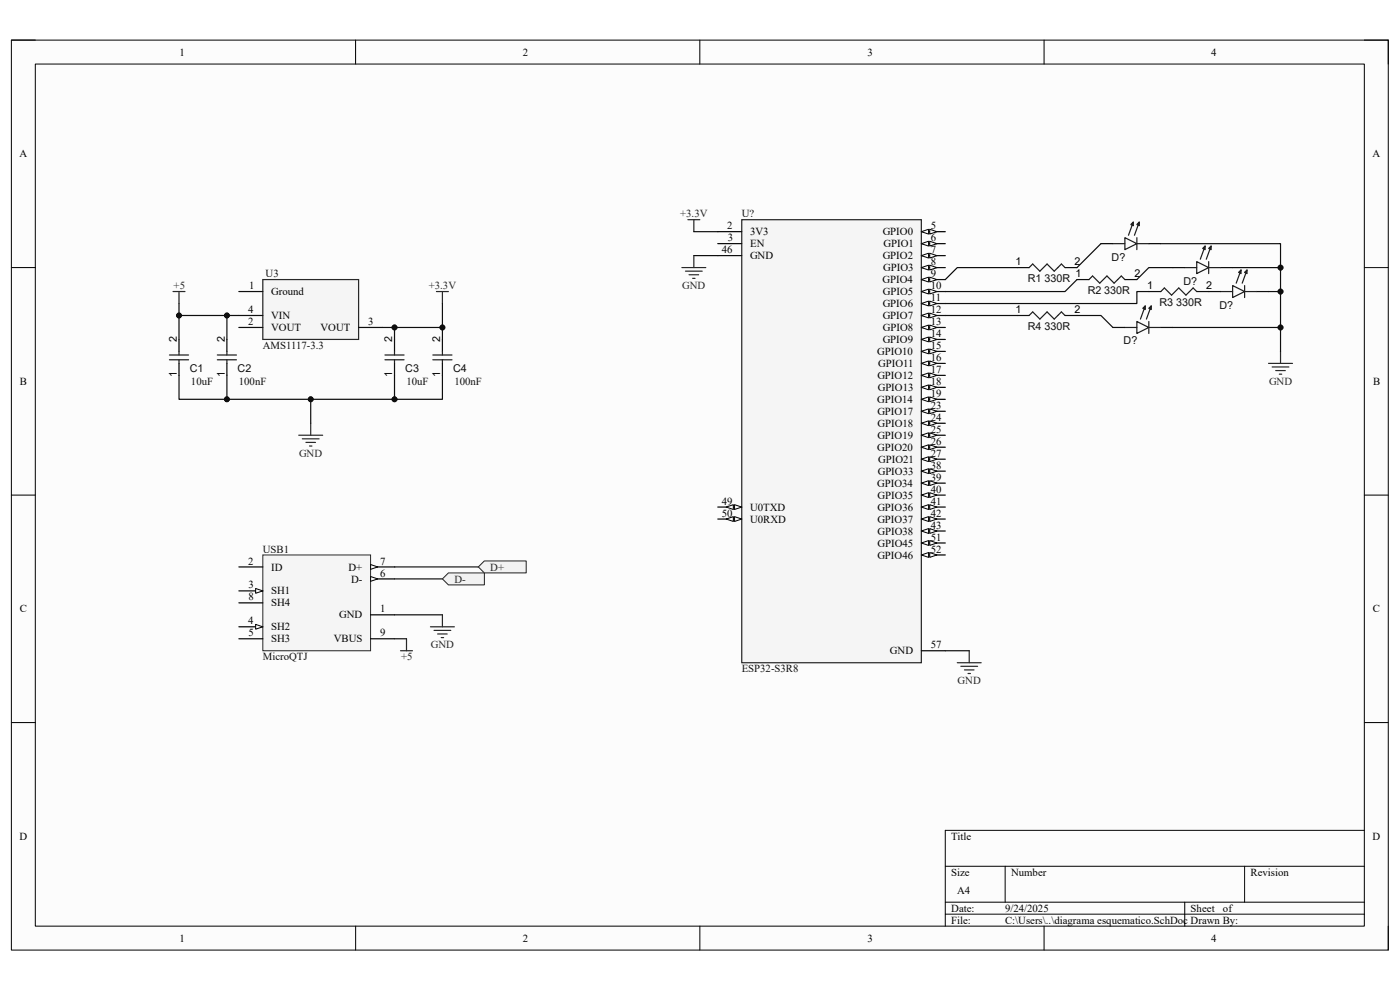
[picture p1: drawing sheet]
<svg xmlns="http://www.w3.org/2000/svg" width="297mm" height="210mm" viewBox="0 0 297 210" stroke-linecap="round" stroke-linejoin="round" font-family="sans-serif">
<path d="M2.4 8.5h292.1v193h-292.1z" fill-rule="evenodd" fill="#fcfcfc"/>
<path d="M2.4 8.5h292.1v193h-292.1z" fill="none" stroke="#000" stroke-width=".21"/>
<path d="M7.5 13.6h281.9v182.9h-281.9z" fill-rule="evenodd" fill="#fcfcfc"/>
<g fill="none" stroke="#000" stroke-width=".21">
<path d="M2.4 8.5h5.1M7.5 13.6h281.9v182.9h-281.9zM75.4 8.5v5.1M148.5 8.5v5.1M221.5 8.5v5.1M289.4 8.5h5.1v5.1M2.4 56.8h5.1M289.4 56.8h5.1M2.4 105h5.1M289.4 105h5.1M2.4 153.3h5.1M289.4 153.3h5.1"/>
<path d="M289.4 176.1h-88.9v20.4M75.4 196.5v5M148.5 196.5v5M200.5 183.8h88.9M200.5 191.4h88.9M200.5 193.9h88.9M213.2 183.8v7.6M221.5 196.5v5M251.3 191.4v5.1M264 183.8v7.6M294.5 196.5v5"/>
</g>
<path d="M157.4 46.6h38.1v94h-38.1z" fill-rule="evenodd" fill="#f5f5f5"/>
<path d="M157.4 46.6h38.1v94h-38.1z" fill="none" stroke="#262626" stroke-width=".25"/>
<path d="M152.3 49.1h5.1M152.3 51.7h5.1M152.3 54.2h5.1M195.5 49.1h5" fill="none" stroke="#000" stroke-width=".25"/>
<path d="M195.5 49.1l1.5-.5v1.1z" fill="#fbfbfb"/>
<path d="M195.5 49.1l1.5-.5v1.1z" fill="none" stroke="#000" stroke-width=".21"/>
<path d="M197.2 48.6l1.6 .5-1.6 .6z" fill="#fbfbfb"/>
<path d="M197.2 48.6l1.6 .5-1.6 .6z" fill="none" stroke="#000" stroke-width=".21"/>
<path d="M195.5 51.7h5" fill="none" stroke="#000" stroke-width=".25"/>
<path d="M195.5 51.7l1.5-.5v1z" fill="#fbfbfb"/>
<path d="M195.5 51.7l1.5-.5v1z" fill="none" stroke="#000" stroke-width=".21"/>
<path d="M197.2 51.2l1.6 .5-1.6 .5z" fill="#fbfbfb"/>
<path d="M197.2 51.2l1.6 .5-1.6 .5z" fill="none" stroke="#000" stroke-width=".21"/>
<path d="M195.5 54.2h5" fill="none" stroke="#000" stroke-width=".25"/>
<path d="M195.5 54.2l1.5-.5v1z" fill="#fbfbfb"/>
<path d="M195.5 54.2l1.5-.5v1z" fill="none" stroke="#000" stroke-width=".21"/>
<path d="M197.2 53.7l1.6 .5-1.6 .5z" fill="#fbfbfb"/>
<path d="M197.2 53.7l1.6 .5-1.6 .5z" fill="none" stroke="#000" stroke-width=".21"/>
<path d="M195.5 56.8h5" fill="none" stroke="#000" stroke-width=".25"/>
<path d="M195.5 56.8l1.5-.5v1z" fill="#fbfbfb"/>
<path d="M195.5 56.8l1.5-.5v1z" fill="none" stroke="#000" stroke-width=".21"/>
<path d="M197.2 56.3l1.6 .5-1.6 .5z" fill="#fbfbfb"/>
<path d="M197.2 56.3l1.6 .5-1.6 .5z" fill="none" stroke="#000" stroke-width=".21"/>
<path d="M195.5 59.3h5" fill="none" stroke="#000" stroke-width=".25"/>
<path d="M195.5 59.3l1.5-.5v1z" fill="#fbfbfb"/>
<path d="M195.5 59.3l1.5-.5v1z" fill="none" stroke="#000" stroke-width=".21"/>
<path d="M197.2 58.8l1.6 .5-1.6 .5z" fill="#fbfbfb"/>
<path d="M197.2 58.8l1.6 .5-1.6 .5z" fill="none" stroke="#000" stroke-width=".21"/>
<path d="M195.5 61.8h5" fill="none" stroke="#000" stroke-width=".25"/>
<path d="M195.5 61.8l1.5-.5v1.1z" fill="#fbfbfb"/>
<path d="M195.5 61.8l1.5-.5v1.1z" fill="none" stroke="#000" stroke-width=".21"/>
<path d="M197.2 61.3l1.6 .5-1.6 .6z" fill="#fbfbfb"/>
<path d="M197.2 61.3l1.6 .5-1.6 .6z" fill="none" stroke="#000" stroke-width=".21"/>
<path d="M195.5 64.4h5" fill="none" stroke="#000" stroke-width=".25"/>
<path d="M195.5 64.4l1.5-.5v1z" fill="#fbfbfb"/>
<path d="M195.5 64.4l1.5-.5v1z" fill="none" stroke="#000" stroke-width=".21"/>
<path d="M197.2 63.9l1.6 .5-1.6 .5z" fill="#fbfbfb"/>
<path d="M197.2 63.9l1.6 .5-1.6 .5z" fill="none" stroke="#000" stroke-width=".21"/>
<path d="M195.5 66.9h5" fill="none" stroke="#000" stroke-width=".25"/>
<path d="M195.5 66.9l1.5-.5v1z" fill="#fbfbfb"/>
<path d="M195.5 66.9l1.5-.5v1z" fill="none" stroke="#000" stroke-width=".21"/>
<path d="M197.2 66.4l1.6 .5-1.6 .5z" fill="#fbfbfb"/>
<path d="M197.2 66.4l1.6 .5-1.6 .5z" fill="none" stroke="#000" stroke-width=".21"/>
<path d="M195.5 69.5h5" fill="none" stroke="#000" stroke-width=".25"/>
<path d="M195.5 69.5l1.5-.5v1z" fill="#fbfbfb"/>
<path d="M195.5 69.5l1.5-.5v1z" fill="none" stroke="#000" stroke-width=".21"/>
<path d="M197.2 69l1.6 .5-1.6 .5z" fill="#fbfbfb"/>
<path d="M197.2 69l1.6 .5-1.6 .5z" fill="none" stroke="#000" stroke-width=".21"/>
<path d="M195.5 72h5" fill="none" stroke="#000" stroke-width=".25"/>
<path d="M195.5 72l1.5-.5v1z" fill="#fbfbfb"/>
<path d="M195.5 72l1.5-.5v1z" fill="none" stroke="#000" stroke-width=".21"/>
<path d="M197.2 71.5l1.6 .5-1.6 .5z" fill="#fbfbfb"/>
<path d="M197.2 71.5l1.6 .5-1.6 .5z" fill="none" stroke="#000" stroke-width=".21"/>
<path d="M195.5 74.5h5" fill="none" stroke="#000" stroke-width=".25"/>
<path d="M195.5 74.5l1.5-.5v1.1z" fill="#fbfbfb"/>
<path d="M195.5 74.5l1.5-.5v1.1z" fill="none" stroke="#000" stroke-width=".21"/>
<path d="M197.2 74l1.6 .5-1.6 .6z" fill="#fbfbfb"/>
<path d="M197.2 74l1.6 .5-1.6 .6z" fill="none" stroke="#000" stroke-width=".21"/>
<path d="M195.5 77.1h5" fill="none" stroke="#000" stroke-width=".25"/>
<path d="M195.5 77.1l1.5-.5v1z" fill="#fbfbfb"/>
<path d="M195.5 77.1l1.5-.5v1z" fill="none" stroke="#000" stroke-width=".21"/>
<path d="M197.2 76.6l1.6 .5-1.6 .5z" fill="#fbfbfb"/>
<path d="M197.2 76.6l1.6 .5-1.6 .5z" fill="none" stroke="#000" stroke-width=".21"/>
<path d="M195.5 79.6h5" fill="none" stroke="#000" stroke-width=".25"/>
<path d="M195.5 79.6l1.5-.5v1z" fill="#fbfbfb"/>
<path d="M195.5 79.6l1.5-.5v1z" fill="none" stroke="#000" stroke-width=".21"/>
<path d="M197.2 79.1l1.6 .5-1.6 .5z" fill="#fbfbfb"/>
<path d="M197.2 79.1l1.6 .5-1.6 .5z" fill="none" stroke="#000" stroke-width=".21"/>
<path d="M195.5 82.2h5" fill="none" stroke="#000" stroke-width=".25"/>
<path d="M195.5 82.2l1.5-.5v1z" fill="#fbfbfb"/>
<path d="M195.5 82.2l1.5-.5v1z" fill="none" stroke="#000" stroke-width=".21"/>
<path d="M197.2 81.7l1.6 .5-1.6 .5z" fill="#fbfbfb"/>
<path d="M197.2 81.7l1.6 .5-1.6 .5z" fill="none" stroke="#000" stroke-width=".21"/>
<path d="M195.5 84.7h5" fill="none" stroke="#000" stroke-width=".25"/>
<path d="M195.5 84.7l1.5-.5v1z" fill="#fbfbfb"/>
<path d="M195.5 84.7l1.5-.5v1z" fill="none" stroke="#000" stroke-width=".21"/>
<path d="M197.2 84.2l1.6 .5-1.6 .5z" fill="#fbfbfb"/>
<path d="M197.2 84.2l1.6 .5-1.6 .5z" fill="none" stroke="#000" stroke-width=".21"/>
<path d="M195.5 87.2h5" fill="none" stroke="#000" stroke-width=".25"/>
<path d="M195.5 87.2l1.5-.5v1.1z" fill="#fbfbfb"/>
<path d="M195.5 87.2l1.5-.5v1.1z" fill="none" stroke="#000" stroke-width=".21"/>
<path d="M197.2 86.7l1.6 .5-1.6 .6z" fill="#fbfbfb"/>
<path d="M197.2 86.7l1.6 .5-1.6 .6z" fill="none" stroke="#000" stroke-width=".21"/>
<path d="M195.5 89.8h5" fill="none" stroke="#000" stroke-width=".25"/>
<path d="M195.5 89.8l1.5-.5v1z" fill="#fbfbfb"/>
<path d="M195.5 89.8l1.5-.5v1z" fill="none" stroke="#000" stroke-width=".21"/>
<path d="M197.2 89.3l1.6 .5-1.6 .5z" fill="#fbfbfb"/>
<path d="M197.2 89.3l1.6 .5-1.6 .5z" fill="none" stroke="#000" stroke-width=".21"/>
<path d="M195.5 92.3h5" fill="none" stroke="#000" stroke-width=".25"/>
<path d="M195.5 92.3l1.5-.5v1z" fill="#fbfbfb"/>
<path d="M195.5 92.3l1.5-.5v1z" fill="none" stroke="#000" stroke-width=".21"/>
<path d="M197.2 91.8l1.6 .5-1.6 .5z" fill="#fbfbfb"/>
<path d="M197.2 91.8l1.6 .5-1.6 .5z" fill="none" stroke="#000" stroke-width=".21"/>
<path d="M195.5 94.9h5" fill="none" stroke="#000" stroke-width=".25"/>
<path d="M195.5 94.9l1.5-.5v1z" fill="#fbfbfb"/>
<path d="M195.5 94.9l1.5-.5v1z" fill="none" stroke="#000" stroke-width=".21"/>
<path d="M197.2 94.4l1.6 .5-1.6 .5z" fill="#fbfbfb"/>
<path d="M197.2 94.4l1.6 .5-1.6 .5z" fill="none" stroke="#000" stroke-width=".21"/>
<path d="M195.5 97.4h5" fill="none" stroke="#000" stroke-width=".25"/>
<path d="M195.5 97.4l1.5-.5v1z" fill="#fbfbfb"/>
<path d="M195.5 97.4l1.5-.5v1z" fill="none" stroke="#000" stroke-width=".21"/>
<path d="M197.2 96.9l1.6 .5-1.6 .5z" fill="#fbfbfb"/>
<path d="M197.2 96.9l1.6 .5-1.6 .5z" fill="none" stroke="#000" stroke-width=".21"/>
<path d="M195.5 99.9h5" fill="none" stroke="#000" stroke-width=".25"/>
<path d="M195.5 99.9l1.5-.5v1.1z" fill="#fbfbfb"/>
<path d="M195.5 99.9l1.5-.5v1.1z" fill="none" stroke="#000" stroke-width=".21"/>
<path d="M197.2 99.4l1.6 .5-1.6 .6z" fill="#fbfbfb"/>
<path d="M197.2 99.4l1.6 .5-1.6 .6z" fill="none" stroke="#000" stroke-width=".21"/>
<path d="M195.5 102.5h5" fill="none" stroke="#000" stroke-width=".25"/>
<path d="M195.5 102.5l1.5-.5v1z" fill="#fbfbfb"/>
<path d="M195.5 102.5l1.5-.5v1z" fill="none" stroke="#000" stroke-width=".21"/>
<path d="M197.2 102l1.6 .5-1.6 .5z" fill="#fbfbfb"/>
<path d="M197.2 102l1.6 .5-1.6 .5z" fill="none" stroke="#000" stroke-width=".21"/>
<path d="M195.5 105h5" fill="none" stroke="#000" stroke-width=".25"/>
<path d="M195.5 105l1.5-.5v1z" fill="#fbfbfb"/>
<path d="M195.5 105l1.5-.5v1z" fill="none" stroke="#000" stroke-width=".21"/>
<path d="M197.2 104.5l1.6 .5-1.6 .5z" fill="#fbfbfb"/>
<path d="M197.2 104.5l1.6 .5-1.6 .5z" fill="none" stroke="#000" stroke-width=".21"/>
<path d="M195.5 107.6h5" fill="none" stroke="#000" stroke-width=".25"/>
<path d="M195.5 107.6l1.5-.5v1z" fill="#fbfbfb"/>
<path d="M195.5 107.6l1.5-.5v1z" fill="none" stroke="#000" stroke-width=".21"/>
<path d="M197.2 107.1l1.6 .5-1.6 .5z" fill="#fbfbfb"/>
<path d="M197.2 107.1l1.6 .5-1.6 .5z" fill="none" stroke="#000" stroke-width=".21"/>
<path d="M195.5 110.1h5" fill="none" stroke="#000" stroke-width=".25"/>
<path d="M195.5 110.1l1.5-.5v1z" fill="#fbfbfb"/>
<path d="M195.5 110.1l1.5-.5v1z" fill="none" stroke="#000" stroke-width=".21"/>
<path d="M197.2 109.6l1.6 .5-1.6 .5z" fill="#fbfbfb"/>
<path d="M197.2 109.6l1.6 .5-1.6 .5z" fill="none" stroke="#000" stroke-width=".21"/>
<path d="M195.5 112.6h5" fill="none" stroke="#000" stroke-width=".25"/>
<path d="M195.5 112.6l1.5-.5v1.1z" fill="#fbfbfb"/>
<path d="M195.5 112.6l1.5-.5v1.1z" fill="none" stroke="#000" stroke-width=".21"/>
<path d="M197.2 112.1l1.6 .5-1.6 .6z" fill="#fbfbfb"/>
<path d="M197.2 112.1l1.6 .5-1.6 .6z" fill="none" stroke="#000" stroke-width=".21"/>
<path d="M195.5 115.2h5" fill="none" stroke="#000" stroke-width=".25"/>
<path d="M195.5 115.2l1.5-.5v1z" fill="#fbfbfb"/>
<path d="M195.5 115.2l1.5-.5v1z" fill="none" stroke="#000" stroke-width=".21"/>
<path d="M197.2 114.7l1.6 .5-1.6 .5z" fill="#fbfbfb"/>
<path d="M197.2 114.7l1.6 .5-1.6 .5z" fill="none" stroke="#000" stroke-width=".21"/>
<path d="M195.5 117.7h5" fill="none" stroke="#000" stroke-width=".25"/>
<path d="M195.5 117.7l1.5-.5v1z" fill="#fbfbfb"/>
<path d="M195.5 117.7l1.5-.5v1z" fill="none" stroke="#000" stroke-width=".21"/>
<path d="M197.2 117.2l1.6 .5-1.6 .5z" fill="#fbfbfb"/>
<path d="M197.2 117.2l1.6 .5-1.6 .5z" fill="none" stroke="#000" stroke-width=".21"/>
<path d="M152.3 110.1h5.1" fill="none" stroke="#000" stroke-width=".25"/>
<path d="M155.8 109.6l1.6 .5-1.6 .5z" fill="#fbfbfb"/>
<path d="M155.8 109.6l1.6 .5-1.6 .5z" fill="none" stroke="#000" stroke-width=".21"/>
<path d="M154.1 110.1l1.5-.5v1z" fill="#fbfbfb"/>
<path d="M154.1 110.1l1.5-.5v1z" fill="none" stroke="#000" stroke-width=".21"/>
<path d="M152.3 107.6h5.1" fill="none" stroke="#000" stroke-width=".25"/>
<path d="M155.8 107.1l1.6 .5-1.6 .5z" fill="#fbfbfb"/>
<path d="M155.8 107.1l1.6 .5-1.6 .5z" fill="none" stroke="#000" stroke-width=".21"/>
<path d="M154.1 107.6l1.5-.5v1z" fill="#fbfbfb"/>
<path d="M154.1 107.6l1.5-.5v1z" fill="none" stroke="#000" stroke-width=".21"/>
<path d="M38 72v2.5M38 77.1v2.5M195.5 138h5" fill="none" stroke="#000" stroke-width=".25"/>
<path d="M35.9 75.3h4.1M35.9 76.3h4.1M38 74.5v.8M38 76.3v.8" fill="none" stroke="#1c1c1c" stroke-width=".25"/>
<path d="M55.8 59.3h20.3v12.7h-20.3z" fill-rule="evenodd" fill="#f5f5f5"/>
<path d="M55.8 59.3h20.3v12.7h-20.3zM36.7 61.8h2.5M38 61.8v2.6M92.6 61.8h2.5M93.9 61.8v2.6M63.4 92.3h5.1M64.1 93.1h3.6M64.9 93.9h2M65.7 94.6h.5M65.9 89.8v2.5" fill="none" stroke="#262626" stroke-width=".25"/>
<g fill="none" stroke="#000" stroke-width=".25">
<path d="M215.8 56.8h2.5M225.9 56.8h2.6M228.5 59.3h2.5M233.6 51.7h2.5M238.6 59.3h2.6M243.7 51.7h2.6M48.1 72v2.5M48.1 77.1v2.5M50.7 69.5h5.1M50.7 66.9h5.1M50.7 61.8h5.1M76.1 69.5h5.1"/>
<path d="M83.7 72v2.5M83.7 77.1v2.5M93.9 72v2.5M93.9 77.1v2.5M215.8 66.9h2.5M225.9 66.9h2.6M243.7 61.8h2.6M253.9 61.8h2.5"/>
</g>
<g fill="none" stroke="#1c1c1c" stroke-width=".25">
<path d="M218.3 56.8l.8-.8 1.5 1.5 1.5-1.5 1.6 1.5 1.5-1.5 .7 .8M231 59.3l.8-.8 1.5 1.6 1.5-1.6 1.6 1.6 1.5-1.6 .7 .8M236.1 51.7h2.5M238.6 50.4l2.6 1.3-2.6 1.3zM240.4 47.1l-1 2.8M241.2 50.4v2.6M241.2 51.7h2.5M241.7 47.1l-1 2.8M46.1 75.3h4.1M46.1 76.3h4.1M48.1 74.5v.8M48.1 76.3v.8"/>
<path d="M81.7 75.3h4M81.7 76.3h4M83.7 74.5v.8M83.7 76.3v.8M91.8 75.3h4.1M91.8 76.3h4.1M93.9 74.5v.8M93.9 76.3v.8M218.3 66.9l.8-.7 1.5 1.5 1.5-1.5 1.6 1.5 1.5-1.5 .7 .7M246.3 61.8l.7-.7 1.5 1.5 1.6-1.5 1.5 1.5 1.5-1.5 .8 .7"/>
</g>
<path d="M240.4 47.1v.8l-.5-.3z" fill="#1c1c1c"/>
<path d="M240.4 47.1v.8l-.5-.3z" fill="none" stroke="#1c1c1c" stroke-width=".25"/>
<path d="M241.7 47.1v.8l-.5-.3z" fill="#1c1c1c"/>
<path d="M241.7 47.1v.8l-.5-.3zM251.3 56.8h2.6M253.9 55.5l2.5 1.3-2.5 1.2zM255.7 52.2l-1.1 2.8M256.4 55.5v2.5M256.4 56.8h2.6M256.9 52.2l-1 2.8" fill="none" stroke="#1c1c1c" stroke-width=".25"/>
<path d="M248.8 56.8h2.5M259 56.8h2.5" fill="none" stroke="#000" stroke-width=".25"/>
<path d="M255.2 52.7l.5-.5v.8z" fill="#1c1c1c"/>
<path d="M255.2 52.7l.5-.5v.8z" fill="none" stroke="#1c1c1c" stroke-width=".25"/>
<path d="M256.4 52.7l.5-.5v.8z" fill="#1c1c1c"/>
<path d="M256.4 52.7l.5-.5v.8zM263.3 57.3l-1 2.8M264.6 57.3l-1.1 2.8M259 61.8h2.5M261.5 60.6l2.5 1.2-2.5 1.3zM264 60.6v2.5M264 61.8h2.6" fill="none" stroke="#1c1c1c" stroke-width=".25"/>
<path d="M256.4 61.8h2.6M266.6 61.8h2.5" fill="none" stroke="#000" stroke-width=".25"/>
<path d="M262.8 57.8l.5-.5v.7z" fill="#1c1c1c"/>
<path d="M262.8 57.8l.5-.5v.7z" fill="none" stroke="#1c1c1c" stroke-width=".25"/>
<path d="M264.6 57.3v.7l-.6-.2z" fill="#1c1c1c"/>
<path d="M264.6 57.3v.7l-.6-.2zM238.6 69.5h2.6M241.2 68.2l2.5 1.3-2.5 1.2zM243 64.9l-1.1 2.8M243.7 68.2v2.5M243.7 69.5h2.6M244.2 64.9l-1 2.8" fill="none" stroke="#1c1c1c" stroke-width=".25"/>
<path d="M236.1 69.5h2.5M246.3 69.5h2.5" fill="none" stroke="#000" stroke-width=".25"/>
<path d="M242.5 65.4l.5-.5v.8z" fill="#1c1c1c"/>
<path d="M242.5 65.4l.5-.5v.8z" fill="none" stroke="#1c1c1c" stroke-width=".25"/>
<path d="M243.7 65.4l.5-.5v.8z" fill="#1c1c1c"/>
<path d="M243.7 65.4l.5-.5v.8z" fill="none" stroke="#1c1c1c" stroke-width=".25"/>
<g fill="none" stroke="#262626" stroke-width=".25">
<path d="M144.7 56.8h5M145.4 57.5h3.6M145.9 46.6h2.6M146.2 58.3h2M146.9 59h.6M147.2 46.6v2.5M147.2 54.2v2.6M269.1 77.1h5.1M269.9 77.9h3.5M270.6 78.6h2.1M271.4 79.4h.5M271.7 74.5v2.6"/>
<path d="M205.6 138v2.6M203.1 140.6h5.1M203.8 141.4h3.6M204.6 142.1h2M205.4 142.9h.5"/>
</g>
<path d="M55.8 117.7h22.8v20.3h-22.8z" fill-rule="evenodd" fill="#f5f5f5"/>
<path d="M55.8 117.7h22.8v20.3h-22.8z" fill="none" stroke="#262626" stroke-width=".21"/>
<path d="M50.7 120.3h5.1M50.7 125.3h5.1" fill="none" stroke="#000" stroke-width=".25"/>
<path d="M54.2 124.8l1.6 .5-1.6 .6z" fill="#fbfbfb"/>
<path d="M54.2 124.8l1.6 .5-1.6 .6z" fill="none" stroke="#000" stroke-width=".21"/>
<path d="M50.7 133h5.1" fill="none" stroke="#000" stroke-width=".25"/>
<path d="M54.2 132.5l1.6 .5-1.6 .5z" fill="#fbfbfb"/>
<path d="M54.2 132.5l1.6 .5-1.6 .5z" fill="none" stroke="#000" stroke-width=".21"/>
<path d="M78.6 120.3h5.1" fill="none" stroke="#000" stroke-width=".25"/>
<path d="M78.6 119.8l1.5 .5-1.5 .5z" fill="#fbfbfb"/>
<path d="M78.6 119.8l1.5 .5-1.5 .5z" fill="none" stroke="#000" stroke-width=".21"/>
<path d="M78.6 122.8h5.1" fill="none" stroke="#000" stroke-width=".25"/>
<path d="M78.6 122.3l1.5 .5-1.5 .5z" fill="#fbfbfb"/>
<path d="M78.6 122.3l1.5 .5-1.5 .5z" fill="none" stroke="#000" stroke-width=".21"/>
<path d="M50.7 127.9h5.1M50.7 135.5h5.1M78.6 135.5h5.1M78.6 130.4h5.1" fill="none" stroke="#000" stroke-width=".25"/>
<path d="M85 138h2.5M86.2 135.5v2.5M91.3 133h5.1M92.1 133.7h3.5M92.8 134.5h2.1M93.6 135.3h.5M93.9 130.4v2.6" fill="none" stroke="#262626" stroke-width=".25"/>
<path d="M50.7 66.9h-12.7v5.1" fill="none" stroke="#0e0e0e" stroke-width=".25"/>
<circle cx="38" cy="66.9" r=".51" fill="#0e0e0e"/>
<circle cx="38" cy="66.9" r=".51" fill="none" stroke="#0e0e0e" stroke-width=".21"/>
<circle cx="48.1" cy="66.9" r=".51" fill="#0e0e0e"/>
<circle cx="48.1" cy="66.9" r=".51" fill="none" stroke="#0e0e0e" stroke-width=".21"/>
<path d="M38 64.4v2.5" fill="none" stroke="#0e0e0e" stroke-width=".25"/>
<circle cx="38" cy="66.9" r=".51" fill="#0e0e0e"/>
<circle cx="38" cy="66.9" r=".51" fill="none" stroke="#0e0e0e" stroke-width=".21"/>
<path d="M48.1 66.9v5.1" fill="none" stroke="#0e0e0e" stroke-width=".25"/>
<circle cx="48.1" cy="66.9" r=".51" fill="#0e0e0e"/>
<circle cx="48.1" cy="66.9" r=".51" fill="none" stroke="#0e0e0e" stroke-width=".21"/>
<path d="M48.1 79.6v5.1" fill="none" stroke="#0e0e0e" stroke-width=".25"/>
<circle cx="48.1" cy="84.7" r=".51" fill="#0e0e0e"/>
<circle cx="48.1" cy="84.7" r=".51" fill="none" stroke="#0e0e0e" stroke-width=".21"/>
<path d="M65.9 84.7v5.1" fill="none" stroke="#0e0e0e" stroke-width=".25"/>
<circle cx="65.9" cy="84.7" r=".51" fill="#0e0e0e"/>
<circle cx="65.9" cy="84.7" r=".51" fill="none" stroke="#0e0e0e" stroke-width=".21"/>
<path d="M38 79.6v5.1h55.9v-5.1" fill="none" stroke="#0e0e0e" stroke-width=".25"/>
<circle cx="48.1" cy="84.7" r=".51" fill="#0e0e0e"/>
<circle cx="48.1" cy="84.7" r=".51" fill="none" stroke="#0e0e0e" stroke-width=".21"/>
<circle cx="65.9" cy="84.7" r=".51" fill="#0e0e0e"/>
<circle cx="65.9" cy="84.7" r=".51" fill="none" stroke="#0e0e0e" stroke-width=".21"/>
<circle cx="83.7" cy="84.7" r=".51" fill="#0e0e0e"/>
<circle cx="83.7" cy="84.7" r=".51" fill="none" stroke="#0e0e0e" stroke-width=".21"/>
<path d="M93.9 64.4v7.6" fill="none" stroke="#0e0e0e" stroke-width=".25"/>
<circle cx="93.9" cy="69.5" r=".51" fill="#0e0e0e"/>
<circle cx="93.9" cy="69.5" r=".51" fill="none" stroke="#0e0e0e" stroke-width=".21"/>
<path d="M81.2 69.5h12.7" fill="none" stroke="#0e0e0e" stroke-width=".25"/>
<circle cx="83.7" cy="69.5" r=".51" fill="#0e0e0e"/>
<circle cx="83.7" cy="69.5" r=".51" fill="none" stroke="#0e0e0e" stroke-width=".21"/>
<circle cx="93.9" cy="69.5" r=".51" fill="#0e0e0e"/>
<circle cx="93.9" cy="69.5" r=".51" fill="none" stroke="#0e0e0e" stroke-width=".21"/>
<path d="M83.7 79.6v5.1" fill="none" stroke="#0e0e0e" stroke-width=".25"/>
<circle cx="83.7" cy="84.7" r=".51" fill="#0e0e0e"/>
<circle cx="83.7" cy="84.7" r=".51" fill="none" stroke="#0e0e0e" stroke-width=".21"/>
<path d="M83.7 69.5v2.5" fill="none" stroke="#0e0e0e" stroke-width=".25"/>
<circle cx="83.7" cy="69.5" r=".51" fill="#0e0e0e"/>
<circle cx="83.7" cy="69.5" r=".51" fill="none" stroke="#0e0e0e" stroke-width=".21"/>
<path d="M215.8 56.8h-12.7l-2.6 2.5M228.5 59.3l-2.6 2.5h-25.4M233.6 51.7l-5.1 5.1M248.8 56.8h-5.1l-2.5 2.5M200.5 66.9h15.3M228.5 66.9h5.1l2.5 2.6M243.7 61.8h-2.5v2.6h-40.7M248.8 69.5h22.9" fill="none" stroke="#0e0e0e" stroke-width=".25"/>
<circle cx="271.7" cy="69.5" r=".51" fill="#0e0e0e"/>
<circle cx="271.7" cy="69.5" r=".51" fill="none" stroke="#0e0e0e" stroke-width=".21"/>
<path d="M269.1 61.8h2.6" fill="none" stroke="#0e0e0e" stroke-width=".25"/>
<circle cx="271.7" cy="61.8" r=".51" fill="#0e0e0e"/>
<circle cx="271.7" cy="61.8" r=".51" fill="none" stroke="#0e0e0e" stroke-width=".21"/>
<path d="M261.5 56.8h10.2" fill="none" stroke="#0e0e0e" stroke-width=".25"/>
<circle cx="271.7" cy="56.8" r=".51" fill="#0e0e0e"/>
<circle cx="271.7" cy="56.8" r=".51" fill="none" stroke="#0e0e0e" stroke-width=".21"/>
<path d="M246.3 51.7h25.4v22.8" fill="none" stroke="#0e0e0e" stroke-width=".25"/>
<circle cx="271.7" cy="56.8" r=".51" fill="#0e0e0e"/>
<circle cx="271.7" cy="56.8" r=".51" fill="none" stroke="#0e0e0e" stroke-width=".21"/>
<circle cx="271.7" cy="61.8" r=".51" fill="#0e0e0e"/>
<circle cx="271.7" cy="61.8" r=".51" fill="none" stroke="#0e0e0e" stroke-width=".21"/>
<circle cx="271.7" cy="69.5" r=".51" fill="#0e0e0e"/>
<circle cx="271.7" cy="69.5" r=".51" fill="none" stroke="#0e0e0e" stroke-width=".21"/>
<path d="M147.2 54.2h5.1M147.2 49.1h5.1M83.7 130.4h10.2M83.7 135.5h2.5M83.7 122.8h10.2M83.7 120.3h17.8M200.5 138h5.1" fill="none" stroke="#0e0e0e" stroke-width=".25"/>
<path d="M93.9 122.8l1.2-1.3h7.7v2.6h-7.7z" fill-rule="evenodd" fill="#f0f0f0"/>
<path d="M93.9 122.8l1.2-1.3h7.7v2.6h-7.7z" fill="none" stroke="#262626" stroke-width=".21"/>
<path d="M101.5 120.3l1.2-1.3h8.9v2.5h-8.9z" fill-rule="evenodd" fill="#f0f0f0"/>
<path d="M101.5 120.3l1.2-1.3h8.9v2.5h-8.9z" fill="none" stroke="#262626" stroke-width=".21"/>
<g font-size="2.3">
<text x="38.1" y="11.8">1</text>
<text x="110.9" y="11.8">2</text>
<text x="184" y="11.8">3</text>
<text x="256.9" y="11.8">4</text>
<text x="4.1" y="33.4">A</text>
<text x="291.2" y="33.4">A</text>
<text x="153.1" y="53.7">46</text>
<text x="154.3" y="48.6">2</text>
<text x="154.4" y="51.2">3</text>
<text x="159.1" y="49.9">3V3</text>
<text x="159.1" y="52.5">EN</text>
<text x="187.3" y="49.9">GPIO0</text>
<text x="187.5" y="52.5">GPIO1</text>
<text x="197.5" y="48.6">5</text>
<text x="197.5" y="51.2">6</text>
<text x="197.5" y="53.7">7</text>
<text x="159.1" y="55">GND</text>
<text x="187.3" y="55">GPIO2</text>
<text x="187.4" y="57.5">GPIO3</text>
<text x="197.5" y="56.3">8</text>
<text x="197.5" y="58.8">9</text>
<text x="215.4" y="56.3">1</text>
<text x="228" y="56.3">2</text>
<text x="228.1" y="58.8">1</text>
<text x="240.7" y="58.8">2</text>
<text x="52.9" y="61.3">1</text>
<text x="57.5" y="62.6">Ground</text>
<text x="187.2" y="60.1">GPIO4</text>
<text x="187.3" y="65.2">GPIO6</text>
<text x="187.3" y="62.6">GPIO5</text>
<text x="197.5" y="61.3">10</text>
<text x="197.5" y="63.9">11</text>
<text x="243.4" y="61.4">1</text>
<text x="255.9" y="61.4">2</text>
<text x="52.7" y="69">2</text>
<text x="52.7" y="66.4">4</text>
<text x="57.5" y="70.2">VOUT</text>
<text x="57.5" y="67.7">VIN</text>
<text x="68" y="70.2">VOUT</text>
<text x="78.1" y="69">3</text>
<text x="187.3" y="67.7">GPIO7</text>
<text x="187.3" y="70.2">GPIO8</text>
<text x="197.5" y="66.4">12</text>
<text x="197.5" y="69">13</text>
<text x="197.5" y="71.5">14</text>
<text x="215.4" y="66.5">1</text>
<text x="228" y="66.5">2</text>
<text x="37.5" y="72.5" transform="rotate(-90 37.5 72.5)">2</text>
<text x="47.7" y="72.5" transform="rotate(-90 47.7 72.5)">2</text>
<text x="83.2" y="72.5" transform="rotate(-90 83.2 72.5)">2</text>
<text x="93.4" y="72.5" transform="rotate(-90 93.4 72.5)">2</text>
<text x="186.1" y="75.3">GPIO10</text>
<text x="186.3" y="77.9">GPIO11</text>
<text x="187.3" y="72.8">GPIO9</text>
<text x="197.5" y="74">15</text>
<text x="197.5" y="76.6">16</text>
<text x="4.2" y="81.7">B</text>
<text x="37.5" y="80" transform="rotate(-90 37.5 80)">1</text>
<text x="47.7" y="80" transform="rotate(-90 47.7 80)">1</text>
<text x="83.2" y="80" transform="rotate(-90 83.2 80)">1</text>
<text x="93.4" y="80" transform="rotate(-90 93.4 80)">1</text>
<text x="186.1" y="80.4">GPIO12</text>
<text x="186.2" y="82.9">GPIO13</text>
<text x="197.5" y="79.1">17</text>
<text x="197.5" y="81.7">18</text>
<text x="291.3" y="81.7">B</text>
<text x="186.1" y="85.5">GPIO14</text>
<text x="186.1" y="88">GPIO17</text>
<text x="197.5" y="84.2">19</text>
<text x="197.5" y="86.7">23</text>
<text x="197.5" y="89.3">24</text>
<text x="186.1" y="95.6">GPIO20</text>
<text x="186.1" y="93.1">GPIO19</text>
<text x="186.2" y="90.6">GPIO18</text>
<text x="197.5" y="91.8">25</text>
<text x="197.5" y="94.4">26</text>
<text x="186.2" y="100.7">GPIO33</text>
<text x="186.3" y="98.2">GPIO21</text>
<text x="197.5" y="96.9">27</text>
<text x="197.5" y="99.4">38</text>
<text x="197.5" y="102">39</text>
<text x="153.1" y="107.1">49</text>
<text x="186.1" y="103.3">GPIO34</text>
<text x="186.2" y="105.8">GPIO35</text>
<text x="197.5" y="104.5">40</text>
<text x="197.5" y="107.1">41</text>
<text x="153.1" y="109.6">50</text>
<text x="159.1" y="110.9">U0RXD</text>
<text x="159.1" y="108.3">U0TXD</text>
<text x="186.1" y="108.3">GPIO36</text>
<text x="186.1" y="110.9">GPIO37</text>
<text x="186.2" y="113.4">GPIO38</text>
<text x="197.5" y="109.6">42</text>
<text x="197.5" y="112.1">43</text>
<text x="52.7" y="119.8">2</text>
<text x="80.6" y="119.8">7</text>
<text x="186.1" y="118.5">GPIO46</text>
<text x="186.2" y="116">GPIO45</text>
<text x="197.5" y="114.7">51</text>
<text x="197.5" y="117.2">52</text>
<text x="52.7" y="124.8">3</text>
<text x="57.5" y="121">ID</text>
<text x="73.9" y="121">D+</text>
<text x="74.5" y="123.6">D-</text>
<text x="80.6" y="122.3">6</text>
<text x="4.2" y="129.9">C</text>
<text x="52.7" y="127.4">8</text>
<text x="57.5" y="126.1">SH1</text>
<text x="57.5" y="128.7">SH4</text>
<text x="72" y="131.2">GND</text>
<text x="80.6" y="129.9">1</text>
<text x="291.3" y="129.9">C</text>
<text x="52.7" y="132.5">4</text>
<text x="52.7" y="135">5</text>
<text x="57.5" y="133.7">SH2</text>
<text x="57.5" y="136.3">SH3</text>
<text x="70.8" y="136.3">VBUS</text>
<text x="80.6" y="135">9</text>
<text x="197.5" y="137.5">57</text>
<text x="188.8" y="138.8">GND</text>
<text x="4.1" y="178.2">D</text>
<text x="201.8" y="178.2">Title</text>
<text x="291.2" y="178.2">D</text>
<text x="201.8" y="185.8">Size</text>
<text x="214.5" y="185.8">Number</text>
<text x="265.3" y="185.8">Revision</text>
<text x="203.1" y="189.6">A4</text>
<text x="201.8" y="193.4">Date:</text>
<text x="201.8" y="196">File:</text>
<text x="213.2" y="196">C:\Users\..\diagrama esquematico.SchDoc Drawn By:</text>
<text x="213.2" y="193.4">9/24/2025</text>
<text x="252.6" y="193.4">Sheet</text>
<text x="259.5" y="193.4">of</text>
<text x="38.1" y="199.8">1</text>
<text x="110.9" y="199.8">2</text>
<text x="184" y="199.8">3</text>
<text x="256.9" y="199.8">4</text>
</g>
<g font-size="2.3" fill="#262626">
<text x="144.3" y="46.1">+3.3V</text>
<text x="36.8" y="61.3">+5</text>
<text x="91" y="61.3">+3.3V</text>
<text x="144.7" y="61.3">GND</text>
<text x="269.2" y="81.7">GND</text>
<text x="63.5" y="96.9">GND</text>
<text x="96.4" y="123.6">D-</text>
<text x="104" y="121">D+</text>
<text x="91.4" y="137.5">GND</text>
<text x="85.1" y="140.1">+5</text>
<text x="203.2" y="145.2">GND</text>
</g>
<g font-size="2.3" fill="#0e0e0e">
<text x="157.4" y="46.1">U?</text>
<text x="56.3" y="58.8">U3</text>
<text x="218.1" y="59.9">R1 330R</text>
<text x="235.8" y="55.3">D?</text>
<text x="230.8" y="62.4">R2 330R</text>
<text x="246" y="64.9">R3 330R</text>
<text x="251.1" y="60.4">D?</text>
<text x="258.7" y="65.4">D?</text>
<text x="218.1" y="70">R4 330R</text>
<text x="55.8" y="74">AMS1117-3.3</text>
<text x="238.4" y="73.1">D?</text>
<text x="40.3" y="78.9">C1</text>
<text x="40.5" y="81.7">10uF</text>
<text x="50.4" y="78.9">C2</text>
<text x="50.7" y="81.7">100nF</text>
<text x="86" y="78.9">C3</text>
<text x="86.2" y="81.7">10uF</text>
<text x="96.1" y="78.9">C4</text>
<text x="96.4" y="81.7">100nF</text>
<text x="55.8" y="117.2">USB1</text>
<text x="55.8" y="140.1">MicroQTJ</text>
<text x="157.4" y="142.6">ESP32-S3R8</text>
</g>
</svg>
